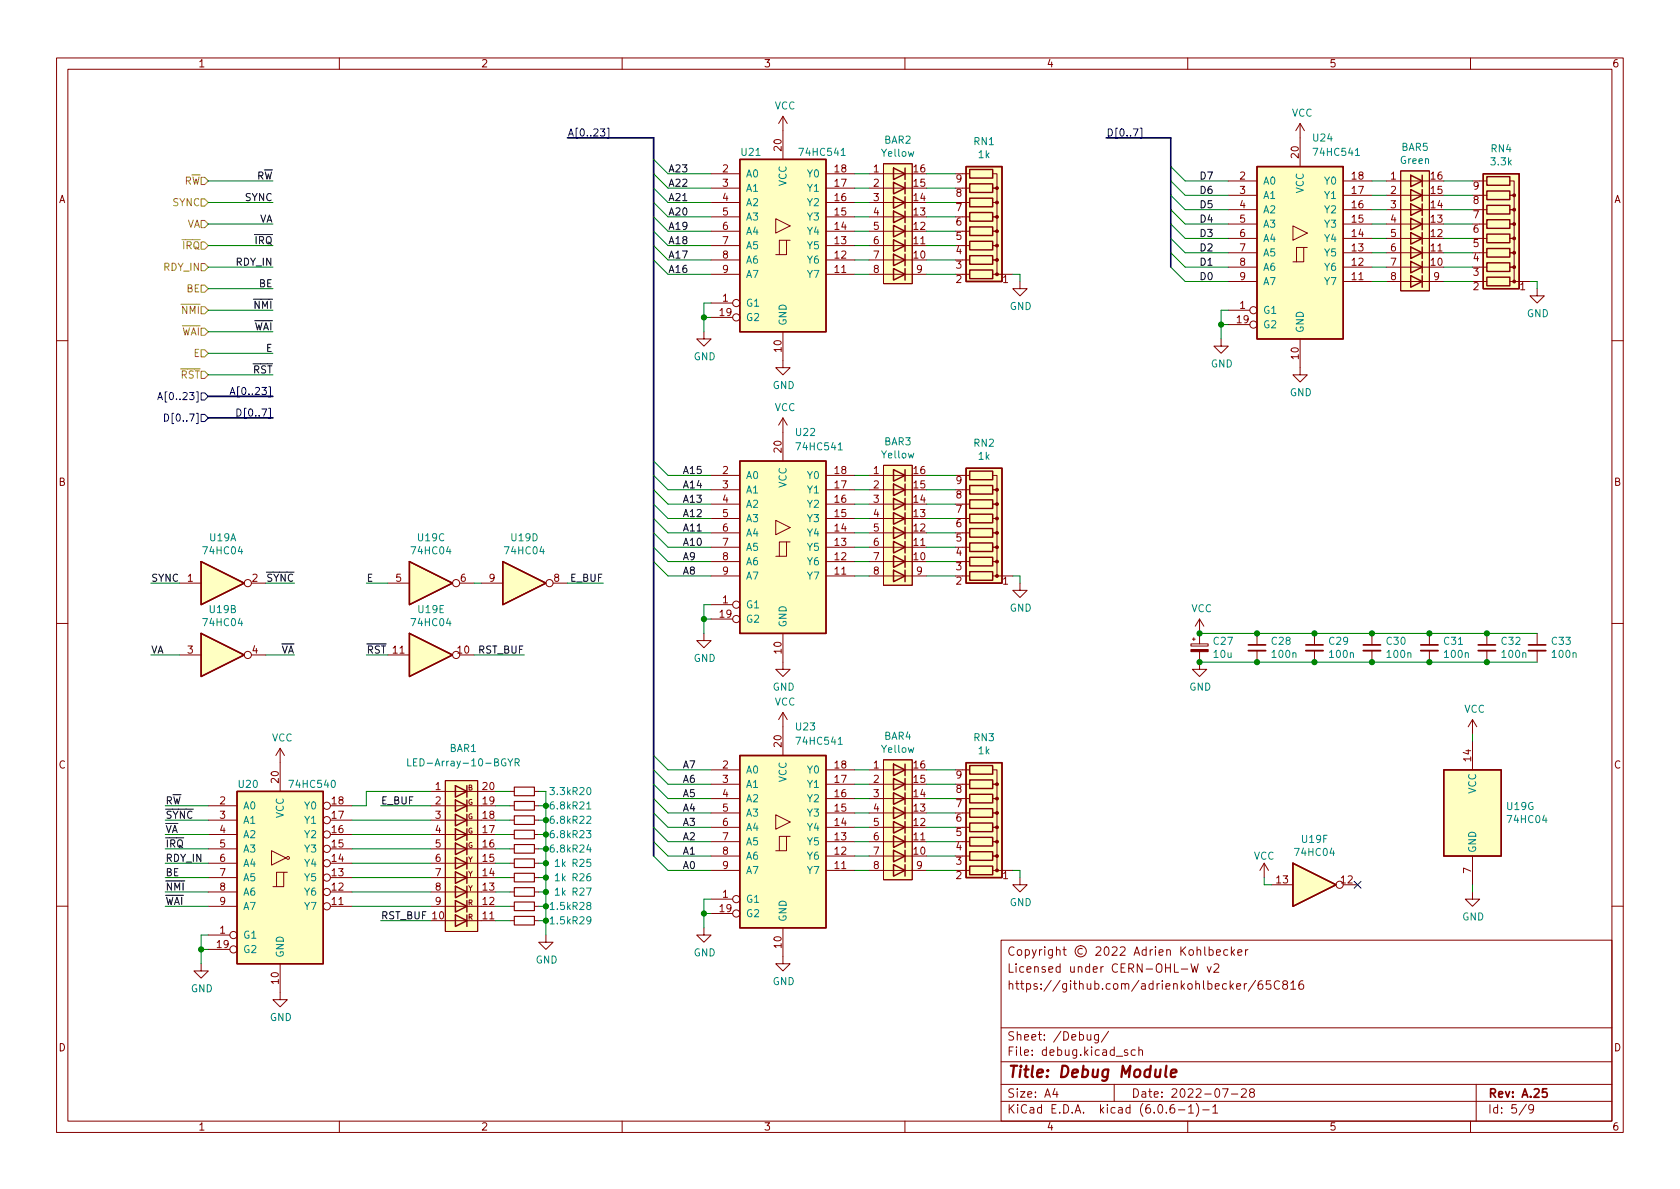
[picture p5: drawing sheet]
<svg xmlns="http://www.w3.org/2000/svg" width="297mm" height="210mm" viewBox="0 0 297 210" stroke-linecap="round" stroke-linejoin="round" font-family="sans-serif">
<g fill="none" stroke="#840000" stroke-width=".18">
<path d="M10 10.2h277v190.1h-277zM12 12.2h273v186.1h-273zM60 10.2v2M110 10.2v2M160 10.2v2M210 10.2v2M260 10.2v2M125.7 38.3h5.1M125.7 35.8h5.1M125.7 33.3h5.1M125.7 30.7h5.1M137.2 38.7l2.5 1.2-2.5 1.3z"/>
<path d="M138.4 20.6l-.7 1.2M138.4 20.6v7.6M138.4 20.6l.8 1.2M146 38.3h5.1M146 35.8h5.1M146 33.3h5.1M146 30.7h5.1M153.7 38.3h7.6M153.7 35.8h7.6M153.7 33.3h7.6M153.7 30.7h7.6M156.2 29h5.1v21.2h-5.1z"/>
<path d="M170.2 38.3h1.2M170.2 35.8h1.2M170.2 33.3h1.2M170.2 30.7h1.2M175.5 30.7h.8v2.6h-.8h.8v2.5h-.8h.8v2.5h-.8h.8v2.6h-.8h.8v2.5h-.8h.8v2.6h-.8h.8v2.5h-.8M217.2 39.6h5M217.2 37.1h5M217.2 34.5h5M217.2 32h5M228.6 39.9l2.5 1.3-2.5 1.3zM229.9 21.8v7.7M229.9 21.8l-.8 1.3"/>
<path d="M229.9 21.8l.7 1.3M237.5 39.6h5.1M237.5 37.1h5.1M237.5 34.5h5.1M237.5 32h5.1M245.1 39.6h7.6M245.1 37.1h7.6M245.1 34.5h7.6M245.1 32h7.6M247.6 30.2h5.1v21.2h-5.1zM261.6 39.6h1.3M261.6 37.1h1.3"/>
<path d="M261.6 34.5h1.3M261.6 32h1.3M267 32h.7v2.5h-.7h.7v2.6h-.7h.7v2.5h-.7h.7v2.6h-.7h.7v2.5h-.7h.7v2.5h-.7h.7v2.6h-.7M124.5 58.7v1.2h1.2l-1.2 1.3-1.3-1.3h1.3M125.7 48.5h5.1M125.7 46h5.1M125.7 43.4h5.1M125.7 40.9h5.1M125.7 53.6h3.8M125.7 56.1h3.8M138.4 58.7v6.3h1.3l-1.3 1.3-1.2-1.3h1.2M139.1 42.5h-1.3v2.5"/>
<path d="M139.7 42.5h-.6v2.5h-1.9M146 48.5h5.1M146 46h5.1M146 43.4h5.1M146 40.9h5.1M153.7 48.5h10.1M153.7 46h7.6M153.7 43.4h10.1M153.7 40.9h7.6M170.2 48.5h1.2M170.2 46h1.2M170.2 43.4h1.2"/>
<path d="M170.2 40.9h1.2M176.5 48.5h2.6M180.3 49.8v1.2h1.3l-1.3 1.3-1.2-1.3h1.2M215.9 59.9v1.3h1.3l-1.3 1.3-1.3-1.3h1.3M217.2 49.8h5M217.2 47.2h5M217.2 44.7h5M217.2 42.2h5M217.2 54.9h3.8M217.2 57.4h3.8M229.9 59.9v6.4h1.2l-1.2 1.3-1.3-1.3h1.3M230.5 43.8h-1.3v2.5"/>
<path d="M231.1 43.8h-.6v2.5h-1.9M237.5 49.8h5.1M237.5 47.2h5.1M237.5 44.7h5.1M237.5 42.2h5.1M245.1 49.8h10.2M245.1 47.2h7.6M245.1 44.7h10.2M245.1 42.2h7.6M261.6 49.8h1.3M261.6 47.2h1.3M261.6 44.7h1.3"/>
<path d="M261.6 42.2h1.3M268 49.8h2.5M271.8 51v1.3h1.2l-1.2 1.3-1.3-1.3h1.3M10 60.2h2M138.4 73.9v7.6M138.4 73.9l-.7 1.3M138.4 73.9l.8 1.3M285 60.2h2M125.7 99.3h5.1M125.7 96.8h5.1M125.7 94.2h5.1M125.7 91.7h5.1"/>
<path d="M125.7 89.1h5.1M125.7 86.6h5.1M125.7 84.1h5.1M137.2 92l2.5 1.3-2.5 1.3zM139.1 95.8h-1.3v2.6M139.7 95.8h-.6v2.6h-1.9M146 99.3h5.1M146 96.8h5.1M146 94.2h5.1M146 91.7h5.1M146 89.1h5.1M146 86.6h5.1"/>
<path d="M146 84.1h5.1M153.7 99.3h7.6M153.7 96.8h10.1M153.7 94.2h7.6M153.7 91.7h7.6M153.7 89.1h7.6M153.7 86.6h7.6M153.7 84.1h7.6M156.2 82.3h5.1v21.2h-5.1zM170.2 99.3h1.2M170.2 96.8h1.2M170.2 94.2h1.2"/>
<path d="M170.2 91.7h1.2M170.2 89.1h1.2M170.2 86.6h1.2M170.2 84.1h1.2M175.5 84.1h.8v2.5h-.8h.8v2.5h-.8h.8v2.6h-.8h.8v2.5h-.8h.8v2.6h-.8h.8v2.5h-.8h.8v2.5h-.8M10 110.2h2M31.7 103.1h3.9M31.7 115.8h3.9M44.4 115.8h2.6M68.6 103.1h3.8M68.6 115.8h3.8M81.3 103.1h2.5"/>
<path d="M81.3 115.8h2.5M85.1 103.1h3.8M97.8 103.1h2.5M124.5 112v1.3h1.2l-1.2 1.2-1.3-1.2h1.3M125.7 101.8h5.1M125.7 106.9h3.8M125.7 109.5h3.8M138.4 112v6.4h1.3l-1.3 1.2-1.2-1.2h1.2M146 101.8h5.1M153.7 101.8h10.1M170.2 101.8h1.2M176.5 101.8h2.6"/>
<path d="M180.3 103.1v1.3h1.3l-1.3 1.3-1.2-1.3h1.2M210.6 113.9h3v.3h-3zM210.8 113h.5M211.1 112.8v.5M212.1 115.2v3.2h1.3l-1.3 1.2-1.3-1.2h1.3M212.1 109.5l-.8 1.2M212.1 109.5v4.4M212.1 109.5l.8 1.2M222.2 112v2M222.2 115.1v2M232.4 112v2M232.4 115.1v2"/>
<path d="M242.6 112v2M242.6 115.1v2M252.7 112v2M252.7 115.1v2M262.9 112v2M262.9 115.1v2M271.8 112v2M271.8 115.1v2M285 110.2h2M49.5 132.3v7.6M49.5 132.3l-.7 1.3M49.5 132.3l.8 1.3"/>
<path d="M76.2 139.9h8.9M78.7 138h5.8v26.7h-5.8zM90.2 139.9h.7M94.5 139.9h.7M125.7 138.7h5.1M125.7 136.1h5.1M138.4 126v7.6M138.4 126l-.7 1.2M138.4 126l.8 1.2M146 138.7h5.1M146 136.1h5.1M153.7 138.7h7.6"/>
<path d="M153.7 136.1h7.6M156.2 134.4h5.1v21.2h-5.1zM170.2 138.7h1.2M170.2 136.1h1.2M175.5 136.1h.8v2.6h-.8h.8v2.5h-.8h.8v2.6h-.8h.8v2.5h-.8h.8v2.5h-.8h.8v2.6h-.8h.8v2.5h-.8M260.3 127.2l-.7 1.3M260.3 127.2v2.6M260.3 131.1v5M260.3 127.2l.8 1.3M36.8 157.7h5.1M36.8 155.2h5.1M36.8 152.6h5.1"/>
<path d="M36.8 150.1h5.1M36.8 147.6h5.1M36.8 145h5.1M36.8 142.5h5.1M48 150.4l2.5 1.3-2.5 1.3zM50.2 154.2h-1.3v2.6M50.8 154.2h-.6v2.6h-1.9M58.4 157.7h3.8M58.4 155.2h3.8M58.4 152.6h3.8M58.4 150.1h3.8M58.4 147.6h3.8"/>
<path d="M58.4 145h3.8M58.4 142.5h3.8M76.2 157.7h8.9M76.2 155.2h8.9M76.2 152.6h8.9M76.2 150.1h8.9M76.2 147.6h8.9M76.2 145h8.9M76.2 142.5h8.9M90.2 157.7h.7M90.2 155.2h.7M90.2 152.6h.7"/>
<path d="M90.2 150.1h.7M90.2 147.6h.7M90.2 145h.7M90.2 142.5h.7M94.5 157.7h.7M94.5 155.2h.7M94.5 152.6h.7M94.5 150.1h.7M94.5 147.6h.7M94.5 145h.7M94.5 142.5h.7M125.7 153.9h5.1"/>
<path d="M125.7 151.4h5.1M125.7 146.3h5.1M125.7 141.2h5.1M125.7 148.8h5.1M125.7 143.8h5.1M125.7 159h3.8M137.2 144.1l2.5 1.3-2.5 1.2zM139.1 147.9h-1.3v2.5M139.7 147.9h-.6v2.5h-1.9M146 153.9h5.1M146 151.4h5.1M146 146.3h5.1"/>
<path d="M146 141.2h5.1M146 148.8h5.1M146 143.8h5.1M153.7 153.9h10.1M153.7 151.4h7.6M153.7 146.3h7.6M153.7 141.2h7.6M153.7 148.8h10.1M153.7 143.8h7.6M170.2 153.9h1.2M170.2 151.4h1.2M170.2 146.3h1.2"/>
<path d="M170.2 141.2h1.2M170.2 148.8h1.2M170.2 143.8h1.2M176.5 153.9h2.6M180.3 155.2v1.3h1.3l-1.3 1.2-1.2-1.2h1.2M223.5 152.6l-.7 1.3M223.5 152.6v2.6M223.5 152.6l.8 1.3M224.8 156.5h3.8M237.5 156.5h2.5M260.3 157.7v1.3h1.3l-1.3 1.3-1.2-1.3h1.2M260.3 151.4v5.1"/>
<path d="M10 160.2h2M35.6 170.4v1.3h1.2l-1.2 1.3-1.3-1.3h1.3M36.8 160.3h5.1M36.8 165.3h3.8M36.8 167.9h3.8M49.5 170.4v6.4h1.3l-1.3 1.2-1.2-1.2h1.2M58.4 160.3h3.8M76.2 160.3h8.9M78.7 162.8h8.9M90.2 160.3h.7M90.2 162.8h.7M94.5 160.3h.7"/>
<path d="M94.5 162.8h.7M96.5 165.3v1.3h1.3l-1.3 1.3-1.3-1.3h1.3M124.5 164.1v1.2h1.2l-1.2 1.3-1.3-1.3h1.3M125.7 161.5h3.8M138.4 164.1v6.3h1.3l-1.3 1.3-1.2-1.3h1.2M177 166.3h108v32h-108zM179.3 167.6a.6 .6 0 0 0-.8 0 .6 .6 0 0 0-.1 .7 .56 .56 0 0 0 .3 .6 .56 .56 0 0 0 .6-.1M180 168l.4-.1 .2 .3v.4l-.2 .3h-.4l-.1-.3v-.4zM181.3 168l.4-.1 .3 .3v.4l-.1 .3h-.6M181.3 167.9v1.5M182.5 167.9l.4 1M183.2 167.9l-.5 1.4-.2 .1"/>
<path d="M183.8 167.9v1M184.2 167.9l-.3 .1-.1 .2M184.7 167.4v.2M184.7 167.9v1M186.1 167.9v1.2l-.3 .3h-.4M186.1 168l-.5-.1-.2 .3v.4l.1 .3h.6M186.8 168.1l.2-.2 .4 .1v.9M186.8 167.4v1.5M187.9 167.9h.6M188.1 167.4v1.3l.4 .2M191.4 167.8a.52 .52 0 0 0-.8 .4 .52 .52 0 0 0 .8 .4M193.8 167.6l.6-.2 .2 .2v.3l-.9 1h.9"/>
<path d="M195.4 167.6l.2-.2a.81 .81 0 0 1 .6 .7 .81 .81 0 0 1-.3 .8h-.2a.81 .81 0 0 1-.3-1.3zM196.6 167.6l.6-.2 .2 .2 .1 .3-.9 1h.9M198.1 167.6l.5-.2 .3 .2v.3l-.9 1h.9M200.5 168.9l.5-1.5 .5 1.5M200.6 168.5h.8M202.6 168l-.4-.1-.3 .3v.4l.2 .3h.5M202.6 167.4v1.5M203.4 167.9v1M203.8 167.9l-.3 .1-.1 .2M204.3 167.4v.2M204.3 167.9v1M204.9 168.4l.7-.1v-.3l-.5-.1-.2 .2 .1 .8h.6"/>
<path d="M206.3 168.1l.2-.2 .4 .1v.9M206.3 167.9v1M208.8 167.4v1.5M208.9 171.4h1.1M209 168.1l.6 .8M209.6 167.4l-.8 .9M210.4 168l.3-.1 .3 .3v.4l-.3 .3h-.3l-.2-.3v-.4zM210.6 170.4l.3 1.5 .3-1 .3 1 .4-1.5M211.6 168.1l.3-.2 .3 .1 .1 .9M211.6 167.4v1.5M213 167.4v1.3l.2 .2M213.4 170.9l.4 1 .3-1"/>
<path d="M213.8 168l.4-.1 .3 .3v.4l-.1 .3h-.6M213.8 167.4v1.5M214.6 170.6l.6-.2 .2 .2 .1 .3-.9 1h.9M215.1 168.4l.7-.1-.1-.3-.4-.1-.2 .2v.8h.6M217.1 168l-.5-.1-.2 .3v.4l.1 .3h.6M217.7 167.4v1.5M217.9 168.4l.4 .5M218.3 167.9l-.6 .6M218.9 168.4l.7-.1-.1-.3-.4-.1-.2 .2v.8h.6M220 173.9v1M220.2 167.9v1M220.4 173.9l-.3 .1-.1 .2"/>
<path d="M220.6 167.9l-.2 .1-.2 .2M222 173.4l-1.3 1.9M223.1 173.4a.59 .59 0 0 0-.7 .7v.5l.2 .3h.4l.2-.1 .1-.5-.2-.2-.4-.1-.3 .3M224.6 173.4h-.7v.7l.2-.1 .5 .1 .1 .2-.1 .5-.2 .1-.5-.1M226.2 173.6a.6 .6 0 0 0-.7 0 .6 .6 0 0 0-.2 .7 .56 .56 0 0 0 .3 .6 .56 .56 0 0 0 .6-.1M227.1 174.1l-.3-.3 .1-.2 .2-.2 .4 .1 .1 .2v.2l-.7 .2-.1 .3v.2l.3 .3h.4l.1-.3v-.4l-.2-.1M228.2 173.9l.4-.5v1.5M228.2 174.9h.9M230.4 173.4a.59 .59 0 0 0-.8 .7v.5l.2 .3h.4l.2-.1 .1-.5-.1-.2-.5-.1-.3 .3M285 160.2h2M60 198.3v2M110 198.3v2"/>
<path d="M160 198.3v2M177 194.8h108M177 191.8h108M177 187.8h108M177 181.8h108M186.5 192.5l-.4 1h1M186.9 193v1M192.2 182.9l.1 1h.3l.3-.1M192.9 182.9v1M194.2 182.9v1.2l-.3 .3h-.3M194.2 183l-.4-.1-.3 .3v.4l.1 .3h.6M196 182.4l-1.3 1.9"/>
<path d="M197 191.8v3M199.4 185.7l-.4-.1-.2 .2 .1 .3 .5 .1v.4h-.6M200.7 185.7l-.4-.1-.3 .3v.4l.1 .3h.6M201.4 185.8l.2-.2 .3 .1 .1 .9M201.4 185.1v1.5M207.6 195.3a.59 .59 0 0 0-.7 .7v.5l.1 .3h.4l.2-.1 .1-.5-.1-.2-.5-.1-.2 .3M208.4 196.3h1.1M210 198.3v2M210.1 195.8l.5-.5v1.5M210.1 196.8h.9M211.5 195.1a1.72 1.72 0 0 1 0 2.3M212.6 196.3h1.2"/>
<path d="M214.4 195.8l.5-.5v1.5M214.4 196.8h.9M216.1 192.5h1l-.6 1.5M217.7 193.5h1.2M219.5 192.7l.6-.2 .2 .2 .1 .3-1 1h1M221.2 193.2l-.3-.3 .1-.2 .2-.2 .4 .1 .2 .2-.1 .2-.6 .2-.2 .3 .1 .4 .2 .1h.4l.2-.3-.1-.4-.2-.1M260 198.3v2M261 191.8v6.5M269.9 195.3l-1.3 1.9M271.2 196l-.3 .3h-.3l-.3-.3 .1-.6 .5-.1 .2 .2a.99 .99 0 0 1-.4 1.3h-.3"/>
<circle cx="130.2" cy="56.1" r=".63"/>
<circle cx="130.2" cy="53.6" r=".63"/>
<circle cx="221.6" cy="57.4" r=".63"/>
<circle cx="221.6" cy="54.9" r=".63"/>
<circle cx="43.8" cy="115.8" r=".63"/>
<circle cx="43.8" cy="103.1" r=".63"/>
<circle cx="80.6" cy="103.1" r=".63"/>
<circle cx="80.6" cy="115.8" r=".63"/>
<circle cx="97.2" cy="103.1" r=".63"/>
<circle cx="130.2" cy="106.9" r=".63"/>
<circle cx="130.2" cy="109.5" r=".63"/>
<circle cx="50.9" cy="151.7" r=".25"/>
<circle cx="57.8" cy="157.7" r=".63"/>
<circle cx="57.8" cy="155.2" r=".63"/>
<circle cx="57.8" cy="147.6" r=".63"/>
<circle cx="57.8" cy="150.1" r=".63"/>
<circle cx="57.8" cy="152.6" r=".63"/>
<circle cx="57.8" cy="145" r=".63"/>
<circle cx="57.8" cy="142.5" r=".63"/>
<circle cx="130.2" cy="159" r=".63"/>
<circle cx="236.9" cy="156.5" r=".63"/>
<circle cx="41.3" cy="167.9" r=".63"/>
<circle cx="41.3" cy="165.3" r=".63"/>
<circle cx="57.8" cy="160.3" r=".63"/>
<circle cx="130.2" cy="161.5" r=".63"/>
<circle cx="191.1" cy="168.2" r="1"/>
</g>
<path d="M220.7 114h3.1M230.9 114h3M241 114h3.1M251.2 114h3.1M261.4 114h3M270.3 114h3M273.5 192.5h-.7l-.1 .7 .2-.1 .5 .1 .2 .2-.1 .5-.2 .1-.6-.1" fill="none" stroke="#840000" stroke-width=".3"/>
<path d="M206.2 188.5l-.2 1.7 .3 .3M207 189.8l1-.2v-.4l-.2-.1-.6 .1-.2 1 .2 .3 .6-.1" fill="none" stroke="#840000" stroke-width=".4"/>
<path d="M90.9 139.2h3.6v1.5h-3.6zM90.9 157h3.6v1.5h-3.6zM90.9 154.4h3.6v1.6h-3.6zM90.9 159.5h3.6v1.5h-3.6zM90.9 151.9h3.6v1.5h-3.6zM90.9 149.3h3.6v1.6h-3.6zM90.9 146.8h3.6v1.5h-3.6zM90.9 144.3h3.6v1.5h-3.6zM90.9 141.7h3.6v1.6h-3.6zM90.9 162h3.6v1.6h-3.6z" fill="none" stroke="#840000" stroke-width=".2"/>
<g fill="#ffffc2" stroke="#ffffc2" stroke-width=".18">
<path d="M72.4 99.3l7.6 3.8-7.6 3.8z"/>
<path d="M72.4 112l7.6 3.8-7.6 3.8z"/>
<path d="M88.9 99.3l7.6 3.8-7.6 3.8z"/>
<path d="M170.8 82.8h6.4v20.3h-6.4z"/>
<path d="M156.2 134.4h5.1v21.2h-5.1z"/>
<path d="M156.2 82.3h5.1v21.2h-5.1z"/>
<path d="M170.8 134.9h6.4v20.3h-6.4z"/>
<path d="M228.6 152.6l7.6 3.9-7.6 3.8z"/>
<path d="M170.8 29.5h6.4v20.3h-6.4z"/>
<path d="M262.3 30.7h6.3v20.3h-6.3z"/>
<path d="M247.6 30.2h5.1v21.2h-5.1z"/>
<path d="M255.3 136.1h10.1v15.3h-10.1z"/>
<path d="M130.8 81.5h15.2v30.5h-15.2z"/>
<path d="M130.8 133.6h15.2v30.5h-15.2z"/>
<path d="M222.2 29.5h15.3v30.4h-15.3z"/>
<path d="M156.2 29h5.1v21.2h-5.1z"/>
<path d="M130.8 28.2h15.2v30.5h-15.2z"/>
<path d="M41.9 139.9h15.2v30.5h-15.2z"/>
<path d="M78.7 138h5.8v26.7h-5.8z"/>
<path d="M35.6 112l7.6 3.8-7.6 3.8z"/>
<path d="M35.6 99.3l7.6 3.8-7.6 3.8z"/>
</g>
<g fill="none" stroke="#840000" stroke-width=".25">
<path d="M130.8 28.2h15.2v30.5h-15.2zM158 39.9l2 1-2 1zM158 37.3l2 1-2 1.1zM158 34.8l2 1-2 1zM158 32.3l2 1-2 1zM158 29.7l2 1-2 1zM160 29.7v2M160 32.3v2M160 34.8v2M160 37.3v2.1M160 39.9v2M170.8 29.5h6.4v20.3h-6.4z"/>
<path d="M171.4 37.6h4.1v1.5h-4.1zM171.4 35h4.1v1.6h-4.1zM171.4 32.5h4.1v1.5h-4.1zM171.4 30h4.1v1.5h-4.1zM222.2 29.5h15.3v30.4h-15.3zM249.4 38.6l2.1 1-2.1 1zM249.4 36.1l2.1 1-2.1 1zM249.4 33.5l2.1 1-2.1 1.1zM249.4 31l2.1 1-2.1 1zM251.5 31v2M251.5 33.5v2.1M251.5 36.1v2"/>
<path d="M251.5 38.6v2M262.3 30.7h6.3v20.3h-6.3zM262.9 38.9h4.1v1.5h-4.1zM262.9 36.3h4.1v1.5h-4.1zM262.9 33.8h4.1v1.5h-4.1zM262.9 31.2h4.1v1.6h-4.1zM158 47.5l2 1-2 1zM158 45l2 1-2 1zM158 42.4l2 1-2 1zM160 42.4v2M160 45v2M160 47.5v2"/>
<path d="M171.4 47.7h4.1v1.6h-4.1zM171.4 45.2h4.1v1.5h-4.1zM171.4 42.7h4.1v1.5h-4.1zM171.4 40.1h4.1v1.6h-4.1zM249.4 48.8l2.1 1-2.1 1zM249.4 46.2l2.1 1-2.1 1.1zM249.4 43.7l2.1 1-2.1 1zM249.4 41.1l2.1 1.1-2.1 1zM251.5 41.1v2.1M251.5 43.7v2M251.5 46.2v2.1M251.5 48.8v2"/>
<path d="M262.9 49h4.1v1.5h-4.1zM262.9 46.5h4.1v1.5h-4.1zM262.9 43.9h4.1v1.6h-4.1zM262.9 41.4h4.1v1.5h-4.1zM35.6 99.3l7.6 3.8-7.6 3.8zM72.4 99.3l7.6 3.8-7.6 3.8zM88.9 99.3l7.6 3.8-7.6 3.8zM130.8 81.5h15.2v30.5h-15.2zM158 98.3l2 1-2 1zM158 95.8l2 1-2 1zM158 93.2l2 1-2 1zM158 90.7l2 1-2 1z"/>
<path d="M158 88.1l2 1-2 1.1zM158 85.6l2 1-2 1zM158 83.1l2 1-2 1zM160 83.1v2M160 85.6v2M160 88.1v2.1M160 90.7v2M160 93.2v2M160 95.8v2M160 98.3v2M170.8 82.8h6.4v20.3h-6.4zM171.4 98.5h4.1v1.6h-4.1z"/>
<path d="M171.4 96h4.1v1.5h-4.1zM171.4 93.5h4.1v1.5h-4.1zM171.4 90.9h4.1v1.6h-4.1zM171.4 88.4h4.1v1.5h-4.1zM171.4 85.8h4.1v1.6h-4.1zM171.4 83.3h4.1v1.5h-4.1zM35.6 112l7.6 3.8-7.6 3.8zM72.4 112l7.6 3.8-7.6 3.8zM158 100.8l2 1-2 1.1zM160 100.8v2.1M171.4 101.1h4.1v1.5h-4.1zM41.9 139.9h15.2v30.5h-15.2z"/>
<path d="M80.5 138.9l2 1-2 1.1zM82.5 138.9v2.1M130.8 133.6h15.2v30.5h-15.2zM158 137.7l2 1-2 1zM158 135.1l2 1-2 1.1zM160 135.1v2.1M160 137.7v2M170.8 134.9h6.4v20.3h-6.4zM171.4 137.9h4.1v1.5h-4.1zM171.4 135.4h4.1v1.5h-4.1zM255.3 136.1h10.1v15.3h-10.1zM80.5 159.3l2 1-2 1z"/>
<path d="M80.5 156.7l2 1-2 1zM80.5 154.2l2 1-2 1zM80.5 151.6l2 1-2 1.1zM80.5 149.1l2 1-2 1zM80.5 146.6l2 1-2 1zM80.5 144l2 1-2 1zM80.5 141.5l2 1-2 1zM82.5 141.5v2M82.5 144v2M82.5 146.6v2M82.5 149.1v2M82.5 151.6v2.1"/>
<path d="M82.5 154.2v2M82.5 156.7v2M82.5 159.3v2M158 152.9l2 1-2 1zM158 150.4l2 1-2 1zM158 147.8l2 1-2 1.1zM158 145.3l2 1-2 1zM158 142.7l2 1.1-2 1zM158 140.2l2 1-2 1zM160 140.2v2M160 142.7v2.1M160 145.3v2"/>
<path d="M160 147.8v2.1M160 150.4v2M160 152.9v2M171.4 153.2h4.1v1.5h-4.1zM171.4 150.6h4.1v1.5h-4.1zM171.4 148.1h4.1v1.5h-4.1zM171.4 145.5h4.1v1.6h-4.1zM171.4 143h4.1v1.5h-4.1zM171.4 140.5h4.1v1.5h-4.1zM228.6 152.6l7.6 3.9-7.6 3.8zM80.5 161.8l2 1-2 1zM82.5 161.8v2"/>
</g>
<g fill="#840000" stroke="#840000" stroke-width=".18">
<path d="M210.6 114.9h3v.3h-3z"/>
<circle cx="176.3" cy="101.8" r=".25"/>
<circle cx="176.3" cy="99.3" r=".25"/>
<circle cx="176.3" cy="96.8" r=".25"/>
<circle cx="176.3" cy="94.2" r=".25"/>
<circle cx="176.3" cy="91.7" r=".25"/>
<circle cx="176.3" cy="89.1" r=".25"/>
<circle cx="176.3" cy="86.6" r=".25"/>
<circle cx="176.3" cy="153.9" r=".25"/>
<circle cx="176.3" cy="151.4" r=".25"/>
<circle cx="176.3" cy="148.8" r=".25"/>
<circle cx="176.3" cy="146.3" r=".25"/>
<circle cx="176.3" cy="143.8" r=".25"/>
<circle cx="176.3" cy="141.2" r=".25"/>
<circle cx="176.3" cy="138.7" r=".25"/>
<circle cx="176.3" cy="48.5" r=".25"/>
<circle cx="176.3" cy="46" r=".25"/>
<circle cx="176.3" cy="43.4" r=".25"/>
<circle cx="176.3" cy="40.9" r=".25"/>
<circle cx="176.3" cy="38.3" r=".25"/>
<circle cx="176.3" cy="35.8" r=".25"/>
<circle cx="176.3" cy="33.3" r=".25"/>
<circle cx="267.7" cy="49.8" r=".25"/>
<circle cx="267.7" cy="47.2" r=".25"/>
<circle cx="267.7" cy="44.7" r=".25"/>
<circle cx="267.7" cy="42.2" r=".25"/>
<circle cx="267.7" cy="39.6" r=".25"/>
<circle cx="267.7" cy="37.1" r=".25"/>
<circle cx="267.7" cy="34.5" r=".25"/>
</g>
<path d="M220.7 115.1h3.1M230.9 115.1h3M241 115.1h3.1M251.2 115.1h3.1M261.4 115.1h3M270.3 115.1h3" fill="none" stroke="#840000" stroke-width=".33"/>
<path d="M148.7 27.5h.8M239.6 27.5h.8M148.2 79.6h.7M72.1 134.2v1.2h.6M89.8 134.2l.4 .6 .5-.6M91.1 134.8h.6l.1-.2-.1-.3-.6-.1v1.2M91.4 134.8l.4 .6M148.2 131.6h.7" fill="none" stroke="#008484" stroke-width=".18"/>
<path d="M35.6 39h.6l.6 .6-.6 .7h-.6zM35.6 35.2h.6l.6 .6-.6 .6h-.6zM35.6 58h.6l.6 .7-.6 .6h-.6zM35.6 46.6h.6l.6 .6-.6 .7h-.6zM35.6 50.4h.6l.6 .6-.6 .7h-.6zM35.6 61.8h.6l.6 .7-.6 .6h-.6z" fill="none" stroke="#848400" stroke-width=".18"/>
<g fill="none" stroke="#000084" stroke-width=".18">
<path d="M106.2 22.8h.7l-.4 .5 .4 .1v.5l-.2 .2-.5-.2M107.4 22.7h.3v1.8h-.3M201.6 22.7h.3v1.8h-.3M27.9 70.7l.4-1.3 .4 1.3M28 70.3h.6M29.1 73.2a.64 .64 0 0 1 .7 .6 .64 .64 0 0 1-.7 .7zM35.6 73.3h.6l.6 .6-.6 .6h-.6zM35.6 69.5h.6l.6 .6-.6 .6h-.6zM40.7 69.8l.4-1.3 .4 1.3M40.8 69.4h.6M41.9 72.3a.64 .64 0 0 1 .7 .7 .64 .64 0 0 1-.7 .6zM239.4 155.8l1.2 1.3"/>
<path d="M240.6 155.8l-1.2 1.3"/>
</g>
<path d="M100.3 24.4h15.3v127M195.6 24.4h11.4v22.8M36.8 70.1h11.5M36.8 73.9h11.5" fill="none" stroke="#000084" stroke-width=".3"/>
<g fill="none" stroke="#008400" stroke-width=".18">
<path d="M36.8 35.8h11.5M36.8 39.6h11.5M36.8 32h11.5M115.6 35.8l2.5 2.5h7.6M115.6 38.3l2.5 2.6h7.6M115.6 33.3l2.5 2.5h7.6M115.6 28.2l2.5 2.5h7.6M115.6 30.7l2.5 2.6h7.6M151.1 38.3h2.6M151.1 35.8h2.6M151.1 30.7h2.6M151.1 33.3h2.6"/>
<path d="M163.8 38.3h5.1M163.8 35.8h5.1M163.8 30.7h5.1M163.8 33.3h5.1M207 37.1l2.5 2.5h7.7M207 29.5l2.5 2.5h7.7M207 34.5l2.5 2.6h7.7M207 32l2.5 2.5h7.7M207 39.6l2.5 2.6h7.7M242.6 39.6h2.5M242.6 32h2.5M242.6 37.1h2.5"/>
<path d="M242.6 34.5h2.5M255.3 39.6h5M255.3 32h5M255.3 37.1h5M255.3 34.5h5M36.8 47.2h11.5M36.8 43.4h11.5M36.8 54.9h11.5M36.8 58.7h11.5M36.8 51h11.5M115.6 40.9l2.5 2.5h7.6M115.6 43.4l2.5 2.6h7.6"/>
<path d="M115.6 46l2.5 2.5h7.6M124.5 56.1h1.2M125.7 53.6h-1.2v5.1M151.1 40.9h2.6M151.1 43.4h2.6M151.1 46h2.6M151.1 48.5h2.6M163.8 40.9h5.1M163.8 43.4h5.1M163.8 46h5.1M163.8 48.5h5.1M179.1 48.5h1.2v1.3"/>
<path d="M207 44.7l2.5 2.5h7.7M207 47.2l2.5 2.6h7.7M207 42.2l2.5 2.5h7.7M215.9 57.4h1.3M217.2 54.9h-1.3v5M242.6 47.2h2.5M242.6 49.8h2.5M242.6 44.7h2.5M242.6 42.2h2.5M255.3 47.2h5M255.3 49.8h5M255.3 44.7h5"/>
<path d="M255.3 42.2h5M270.5 49.8h1.3v1.2M36.8 62.5h11.5M36.8 66.3h11.5M115.6 99.3l2.5 2.5h7.6M115.6 84.1l2.5 2.5h7.6M115.6 91.7l2.5 2.5h7.6M115.6 89.1l2.5 2.6h7.6M115.6 86.6l2.5 2.5h7.6M115.6 96.8l2.5 2.5h7.6M115.6 81.5l2.5 2.6h7.6M115.6 94.2l2.5 2.6h7.6"/>
<path d="M151.1 86.6h2.6M151.1 94.2h2.6M151.1 91.7h2.6M151.1 89.1h2.6M151.1 99.3h2.6M151.1 84.1h2.6M151.1 96.8h2.6M163.8 86.6h5.1M163.8 94.2h5.1M163.8 91.7h5.1M163.8 89.1h5.1M163.8 99.3h5.1"/>
<path d="M163.8 84.1h5.1M163.8 96.8h5.1M26.7 115.8h5M26.7 103.1h5M47 115.8h5.1M47 103.1h5.1M64.8 115.8h3.8M64.8 103.1h3.8M83.8 115.8h8.9M83.8 103.1h1.3M100.3 103.1h6.4M124.5 109.5h1.2"/>
<path d="M125.7 106.9h-1.2v5.1M151.1 101.8h2.6M163.8 101.8h5.1M179.1 101.8h1.2v1.3M212.1 117.1h59.7M212.1 112h59.7M76.2 139.9h-11.4v2.6h-2.6M87.6 139.9h2.6M95.2 139.9h1.3v25.4M115.6 136.1l2.5 2.6h7.6M115.6 138.7l2.5 2.5h7.6M115.6 133.6l2.5 2.5h7.6"/>
<path d="M151.1 138.7h2.6M151.1 136.1h2.6M163.8 138.7h5.1M163.8 136.1h5.1M260.3 129.8v1.3M29.2 157.7h7.6M29.2 152.6h7.6M29.2 155.2h7.6M29.2 142.5h7.6M29.2 147.6h7.6M29.2 145h7.6M29.2 150.1h7.6"/>
<path d="M62.2 157.7h14M62.2 152.6h14M62.2 155.2h14M62.2 147.6h14M62.2 145h14M62.2 150.1h14M67.3 142.5h8.9M87.6 157.7h2.6M87.6 152.6h2.6M87.6 155.2h2.6M87.6 142.5h2.6M87.6 147.6h2.6"/>
<path d="M87.6 145h2.6M87.6 150.1h2.6M95.2 157.7h1.3M95.2 152.6h1.3M95.2 155.2h1.3M95.2 142.5h1.3M95.2 147.6h1.3M95.2 145h1.3M95.2 150.1h1.3M115.6 148.8l2.5 2.6h7.6M115.6 151.4l2.5 2.5h7.6M115.6 141.2l2.5 2.6h7.6"/>
<path d="M115.6 143.8l2.5 2.5h7.6M115.6 146.3l2.5 2.5h7.6M125.7 159h-1.2v5.1M151.1 151.4h2.6M151.1 153.9h2.6M151.1 143.8h2.6M151.1 141.2h2.6M151.1 146.3h2.6M151.1 148.8h2.6M163.8 151.4h5.1M163.8 153.9h5.1M163.8 143.8h5.1"/>
<path d="M163.8 141.2h5.1M163.8 146.3h5.1M163.8 148.8h5.1M179.1 153.9h1.2v1.3M223.5 155.2v1.3h1.3M260.3 156.5v1.2M29.2 160.3h7.6M35.6 167.9h1.2M36.8 165.3h-1.2v5.1M62.2 160.3h14M67.3 162.8h8.9M87.6 160.3h2.6"/>
<path d="M87.6 162.8h2.6M95.2 160.3h1.3M95.2 162.8h1.3M124.5 161.5h1.2"/>
</g>
<g fill="#008400" stroke="#008400" stroke-width=".18">
<circle cx="124.5" cy="109.5" r=".46"/>
<circle cx="262.9" cy="112" r=".46"/>
<circle cx="215.9" cy="57.4" r=".46"/>
<circle cx="222.2" cy="112" r=".46"/>
<circle cx="252.7" cy="117.1" r=".46"/>
<circle cx="242.6" cy="117.1" r=".46"/>
<circle cx="222.2" cy="117.1" r=".46"/>
<circle cx="232.4" cy="112" r=".46"/>
<circle cx="232.4" cy="117.1" r=".46"/>
<circle cx="242.6" cy="112" r=".46"/>
<circle cx="262.9" cy="117.1" r=".46"/>
<circle cx="252.7" cy="112" r=".46"/>
<circle cx="212.1" cy="117.1" r=".46"/>
<circle cx="212.1" cy="112" r=".46"/>
<circle cx="124.5" cy="161.5" r=".46"/>
<circle cx="124.5" cy="56.1" r=".46"/>
<circle cx="96.5" cy="155.2" r=".46"/>
<circle cx="96.5" cy="160.3" r=".46"/>
<circle cx="96.5" cy="152.6" r=".46"/>
<circle cx="96.5" cy="157.7" r=".46"/>
<circle cx="35.6" cy="167.9" r=".46"/>
<circle cx="96.5" cy="150.1" r=".46"/>
<circle cx="96.5" cy="147.6" r=".46"/>
<circle cx="96.5" cy="142.5" r=".46"/>
<circle cx="96.5" cy="145" r=".46"/>
<circle cx="96.5" cy="162.8" r=".46"/>
</g>
<text font-size="2.8" fill="#840000" x="178" y="190.6">Title: Debug Module</text>
<g font-size="2.1" fill="#840000">
<text x="178" y="172">Licensed under CERN-OHL-W v2</text>
<text x="178" y="175">https://github.com/adrienkohlbecker/65C816</text>
<text x="178" y="184">Sheet: /Debug/</text>
<text x="178" y="186.7">File: debug.kicad_sch</text>
<text x="178" y="196.9">KiCad E.D.A. kicad (6.0.6-1)-1</text>
<text x="178" y="194.1">Size: A4</text>
<text x="200" y="194.1">Date: 2022-07-28</text>
<text x="263" y="194.1">Rev: A.25</text>
<text x="263" y="196.9">Id: 5/9</text>
</g>
<g font-size="1.8" fill="#840000">
<text x="35" y="11.9">1</text>
<text x="85" y="11.9">2</text>
<text x="135" y="11.9">3</text>
<text x="185" y="11.9">4</text>
<text x="235" y="11.9">5</text>
<text x="285" y="11.9">6</text>
<text x="138.2" y="26.6" transform="rotate(-90 138.2 26.6)">20</text>
<text x="229.6" y="27.9" transform="rotate(-90 229.6 27.9)">20</text>
<text x="10.3" y="35.9">A</text>
<text x="127.8" y="30.5">2</text>
<text x="127.8" y="33">3</text>
<text x="127.8" y="35.6">4</text>
<text x="147.6" y="35.6">16</text>
<text x="147.6" y="33">17</text>
<text x="147.6" y="30.5">18</text>
<text x="154.4" y="30.5">1</text>
<text x="154.4" y="33">2</text>
<text x="154.4" y="35.6">3</text>
<text x="161.6" y="35.6">14</text>
<text x="161.6" y="33">15</text>
<text x="161.6" y="30.5">16</text>
<text x="169.1" y="34.8">8</text>
<text x="169.1" y="32.3">9</text>
<text x="219.2" y="31.7">2</text>
<text x="219.2" y="34.3">3</text>
<text x="239" y="34.3">17</text>
<text x="239" y="31.7">18</text>
<text x="245.9" y="31.7">1</text>
<text x="245.9" y="34.3">2</text>
<text x="253" y="34.3">15</text>
<text x="253" y="31.7">16</text>
<text x="260.5" y="33.5">9</text>
<text x="285.3" y="35.9">A</text>
<text x="127.8" y="38.1">5</text>
<text x="127.8" y="40.6">6</text>
<text x="147.6" y="40.6">14</text>
<text x="147.6" y="38.1">15</text>
<text x="154.4" y="38.1">4</text>
<text x="154.4" y="40.6">5</text>
<text x="161.6" y="40.6">12</text>
<text x="161.6" y="38.1">13</text>
<text x="169.1" y="39.9">6</text>
<text x="169.1" y="37.3">7</text>
<text x="219.2" y="36.8">4</text>
<text x="219.2" y="39.4">5</text>
<text x="219.2" y="41.9">6</text>
<text x="239" y="41.9">14</text>
<text x="239" y="39.4">15</text>
<text x="239" y="36.8">16</text>
<text x="245.9" y="36.8">3</text>
<text x="245.9" y="39.4">4</text>
<text x="245.9" y="41.9">5</text>
<text x="253" y="41.9">12</text>
<text x="253" y="39.4">13</text>
<text x="253" y="36.8">14</text>
<text x="260.5" y="41.1">6</text>
<text x="260.5" y="38.6">7</text>
<text x="260.5" y="36.1">8</text>
<text x="127.8" y="43.2">7</text>
<text x="127.8" y="45.7">8</text>
<text x="147.6" y="45.7">12</text>
<text x="147.6" y="43.2">13</text>
<text x="154.4" y="43.2">6</text>
<text x="154.4" y="45.7">7</text>
<text x="161.6" y="45.7">10</text>
<text x="161.6" y="43.2">11</text>
<text x="169.1" y="47.5">3</text>
<text x="169.1" y="45">4</text>
<text x="169.1" y="42.4">5</text>
<text x="219.2" y="44.4">7</text>
<text x="219.2" y="47">8</text>
<text x="239" y="47">12</text>
<text x="239" y="44.4">13</text>
<text x="245.9" y="44.4">6</text>
<text x="245.9" y="47">7</text>
<text x="253" y="47">10</text>
<text x="253" y="44.4">11</text>
<text x="260.5" y="46.2">4</text>
<text x="260.5" y="43.7">5</text>
<text x="127.8" y="53.3">1</text>
<text x="127.8" y="48.3">9</text>
<text x="147.6" y="48.3">11</text>
<text x="154.4" y="48.3">8</text>
<text x="162.1" y="48.3">9</text>
<text x="169.1" y="50">2</text>
<text x="177.3" y="50">1</text>
<text x="219.2" y="49.5">9</text>
<text x="239" y="49.5">11</text>
<text x="245.9" y="49.5">8</text>
<text x="253.5" y="49.5">9</text>
<text x="260.5" y="51.3">2</text>
<text x="260.5" y="48.8">3</text>
<text x="268.7" y="51.3">1</text>
<text x="127.3" y="55.9">19</text>
<text x="218.7" y="57.1">19</text>
<text x="219.2" y="54.6">1</text>
<text x="138.2" y="62.2" transform="rotate(-90 138.2 62.2)">10</text>
<text x="229.6" y="63.5" transform="rotate(-90 229.6 63.5)">10</text>
<text x="127.8" y="83.8">2</text>
<text x="138.2" y="80" transform="rotate(-90 138.2 80)">20</text>
<text x="147.6" y="83.8">18</text>
<text x="154.4" y="83.8">1</text>
<text x="161.6" y="83.8">16</text>
<text x="10.3" y="85.9">B</text>
<text x="127.8" y="86.4">3</text>
<text x="127.8" y="88.9">4</text>
<text x="147.6" y="88.9">16</text>
<text x="147.6" y="86.4">17</text>
<text x="154.4" y="86.4">2</text>
<text x="154.4" y="88.9">3</text>
<text x="161.6" y="88.9">14</text>
<text x="161.6" y="86.4">15</text>
<text x="169.1" y="88.1">8</text>
<text x="169.1" y="85.6">9</text>
<text x="285.3" y="85.9">B</text>
<text x="127.8" y="91.4">5</text>
<text x="127.8" y="94">6</text>
<text x="147.6" y="94">14</text>
<text x="147.6" y="91.4">15</text>
<text x="154.4" y="91.4">4</text>
<text x="154.4" y="94">5</text>
<text x="161.6" y="94">12</text>
<text x="161.6" y="91.4">13</text>
<text x="169.1" y="95.8">5</text>
<text x="169.1" y="93.2">6</text>
<text x="169.1" y="90.7">7</text>
<text x="127.8" y="96.5">7</text>
<text x="127.8" y="99.1">8</text>
<text x="127.8" y="101.6">9</text>
<text x="147.6" y="101.6">11</text>
<text x="147.6" y="99.1">12</text>
<text x="147.6" y="96.5">13</text>
<text x="154.4" y="96.5">6</text>
<text x="154.4" y="99.1">7</text>
<text x="154.4" y="101.6">8</text>
<text x="161.6" y="99.1">10</text>
<text x="161.6" y="96.5">11</text>
<text x="162.1" y="101.6">9</text>
<text x="169.1" y="100.8">3</text>
<text x="169.1" y="98.3">4</text>
<text x="33.2" y="102.9">1</text>
<text x="70" y="102.9">5</text>
<text x="81.4" y="102.9">6</text>
<text x="86.5" y="102.9">9</text>
<text x="97.9" y="102.9">8</text>
<text x="127.8" y="106.7">1</text>
<text x="169.1" y="103.4">2</text>
<text x="177.3" y="103.4">1</text>
<text x="127.3" y="109.2">19</text>
<text x="33.2" y="115.6">3</text>
<text x="44.6" y="115.6">4</text>
<text x="69.5" y="115.6">11</text>
<text x="80.9" y="115.6">10</text>
<text x="138.2" y="115.5" transform="rotate(-90 138.2 115.5)">10</text>
<text x="10.3" y="135.9">C</text>
<text x="127.8" y="135.9">2</text>
<text x="138.2" y="132" transform="rotate(-90 138.2 132)">20</text>
<text x="147.6" y="135.9">18</text>
<text x="154.4" y="135.9">1</text>
<text x="161.6" y="135.9">16</text>
<text x="169.1" y="137.7">9</text>
<text x="260.1" y="134.6" transform="rotate(-90 260.1 134.6)">14</text>
<text x="285.3" y="135.9">C</text>
<text x="38.9" y="142.2">2</text>
<text x="49.3" y="138.4" transform="rotate(-90 49.3 138.4)">20</text>
<text x="58.7" y="142.2">18</text>
<text x="77" y="139.7">1</text>
<text x="77" y="142.2">2</text>
<text x="85.4" y="142.2">19</text>
<text x="85.4" y="139.7">20</text>
<text x="127.8" y="138.4">3</text>
<text x="127.8" y="141">4</text>
<text x="127.8" y="143.5">5</text>
<text x="147.6" y="143.5">15</text>
<text x="147.6" y="141">16</text>
<text x="147.6" y="138.4">17</text>
<text x="154.4" y="138.4">2</text>
<text x="154.4" y="141">3</text>
<text x="154.4" y="143.5">4</text>
<text x="161.6" y="143.5">13</text>
<text x="161.6" y="141">14</text>
<text x="161.6" y="138.4">15</text>
<text x="169.1" y="142.7">7</text>
<text x="169.1" y="140.2">8</text>
<text x="38.9" y="144.8">3</text>
<text x="38.9" y="147.3">4</text>
<text x="38.9" y="149.9">5</text>
<text x="58.7" y="149.9">15</text>
<text x="58.7" y="147.3">16</text>
<text x="58.7" y="144.8">17</text>
<text x="77" y="144.8">3</text>
<text x="77" y="147.3">4</text>
<text x="77" y="149.9">5</text>
<text x="85.4" y="149.9">16</text>
<text x="85.4" y="147.3">17</text>
<text x="85.4" y="144.8">18</text>
<text x="127.8" y="146">6</text>
<text x="127.8" y="148.6">7</text>
<text x="147.6" y="148.6">13</text>
<text x="147.6" y="146">14</text>
<text x="154.4" y="146">5</text>
<text x="154.4" y="148.6">6</text>
<text x="161.6" y="148.6">11</text>
<text x="161.6" y="146">12</text>
<text x="169.1" y="147.8">5</text>
<text x="169.1" y="145.3">6</text>
<text x="38.9" y="152.4">6</text>
<text x="38.9" y="154.9">7</text>
<text x="58.7" y="154.9">13</text>
<text x="58.7" y="152.4">14</text>
<text x="77" y="152.4">6</text>
<text x="77" y="154.9">7</text>
<text x="85.4" y="154.9">14</text>
<text x="85.4" y="152.4">15</text>
<text x="127.8" y="151.1">8</text>
<text x="127.8" y="153.7">9</text>
<text x="147.6" y="153.7">11</text>
<text x="147.6" y="151.1">12</text>
<text x="154.4" y="151.1">7</text>
<text x="154.4" y="153.7">8</text>
<text x="161.6" y="151.1">10</text>
<text x="162.1" y="153.7">9</text>
<text x="169.1" y="155.4">2</text>
<text x="169.1" y="152.9">3</text>
<text x="169.1" y="150.4">4</text>
<text x="177.3" y="155.4">1</text>
<text x="260.1" y="154.4" transform="rotate(-90 260.1 154.4)">7</text>
<text x="38.9" y="157.5">8</text>
<text x="38.9" y="160">9</text>
<text x="58.7" y="160">11</text>
<text x="58.7" y="157.5">12</text>
<text x="77" y="157.5">8</text>
<text x="77" y="160">9</text>
<text x="85.4" y="160">12</text>
<text x="85.4" y="157.5">13</text>
<text x="127.3" y="161.3">19</text>
<text x="127.8" y="158.7">1</text>
<text x="225.7" y="156.2">13</text>
<text x="237.1" y="156.2">12</text>
<text x="38.4" y="167.6">19</text>
<text x="38.9" y="165.1">1</text>
<text x="85.4" y="162.6">11</text>
<text x="138.2" y="167.6" transform="rotate(-90 138.2 167.6)">10</text>
<text x="49.3" y="174" transform="rotate(-90 49.3 174)">10</text>
<text x="10.3" y="185.9">D</text>
<text x="285.3" y="185.9">D</text>
<text x="35" y="199.9">1</text>
<text x="85" y="199.9">2</text>
<text x="135" y="199.9">3</text>
<text x="185" y="199.9">4</text>
<text x="235" y="199.9">5</text>
<text x="285" y="199.9">6</text>
</g>
<g font-size="1.8" fill="#008484">
<text x="136.9" y="19.3">VCC</text>
<text x="228.4" y="20.6">VCC</text>
<text x="131.1" y="27.6">U21</text>
<text x="141.6" y="27.6">74HC541</text>
<text x="155.9" y="27.7">Yellow</text>
<text x="156.3" y="25.4">BAR2</text>
<text x="172.2" y="25.6">RN1</text>
<text x="173" y="28">1k</text>
<text x="232.2" y="25">U24</text>
<text x="232.6" y="27.6">74HC541</text>
<text x="247.6" y="29">Green</text>
<text x="247.8" y="26.7">BAR5</text>
<text x="263.7" y="26.9">RN4</text>
<text x="263.7" y="29.2">3.3k</text>
<text x="131.8" y="31.4">A0</text>
<text x="131.8" y="33.9">A1</text>
<text x="139.1" y="32.9" transform="rotate(-90 139.1 32.9)">VCC</text>
<text x="142.9" y="33.9">Y1</text>
<text x="142.9" y="31.4">Y0</text>
<text x="223.3" y="32.6">A0</text>
<text x="223.3" y="35.2">A1</text>
<text x="230.5" y="34.2" transform="rotate(-90 230.5 34.2)">VCC</text>
<text x="234.3" y="35.2">Y1</text>
<text x="234.3" y="32.6">Y0</text>
<text x="131.8" y="36.4">A2</text>
<text x="131.8" y="39">A3</text>
<text x="131.8" y="41.5">A4</text>
<text x="142.9" y="41.5">Y4</text>
<text x="142.9" y="39">Y3</text>
<text x="142.9" y="36.4">Y2</text>
<text x="223.3" y="37.7">A2</text>
<text x="223.3" y="40.3">A3</text>
<text x="234.3" y="40.3">Y3</text>
<text x="234.3" y="37.7">Y2</text>
<text x="131.8" y="44.1">A5</text>
<text x="131.8" y="46.6">A6</text>
<text x="142.9" y="46.6">Y6</text>
<text x="142.9" y="44.1">Y5</text>
<text x="223.3" y="42.8">A4</text>
<text x="223.3" y="45.3">A5</text>
<text x="223.3" y="47.9">A6</text>
<text x="234.3" y="47.9">Y6</text>
<text x="234.3" y="45.3">Y5</text>
<text x="234.3" y="42.8">Y4</text>
<text x="131.8" y="49.1">A7</text>
<text x="142.9" y="49.1">Y7</text>
<text x="223.3" y="50.4">A7</text>
<text x="234.3" y="50.4">Y7</text>
<text x="131.8" y="54.2">G1</text>
<text x="131.8" y="56.8">G2</text>
<text x="139.1" y="57.7" transform="rotate(-90 139.1 57.7)">GND</text>
<text x="178.5" y="54.8">GND</text>
<text x="223.3" y="55.5">G1</text>
<text x="223.3" y="58">G2</text>
<text x="230.5" y="58.9" transform="rotate(-90 230.5 58.9)">GND</text>
<text x="269.9" y="56.1">GND</text>
<text x="122.6" y="63.7">GND</text>
<text x="214.1" y="65">GND</text>
<text x="136.6" y="68.8">GND</text>
<text x="228" y="70">GND</text>
<text x="136.9" y="72.7">VCC</text>
<text x="140.8" y="77.1">U22</text>
<text x="141.1" y="79.6">74HC541</text>
<text x="155.9" y="81">Yellow</text>
<text x="156.3" y="78.7">BAR3</text>
<text x="172.2" y="79">RN2</text>
<text x="173" y="81.3">1k</text>
<text x="131.8" y="84.7">A0</text>
<text x="131.8" y="87.2">A1</text>
<text x="131.8" y="89.8">A2</text>
<text x="139.1" y="86.3" transform="rotate(-90 139.1 86.3)">VCC</text>
<text x="142.9" y="89.8">Y2</text>
<text x="142.9" y="87.2">Y1</text>
<text x="142.9" y="84.7">Y0</text>
<text x="37.1" y="95.7">U19A</text>
<text x="73.9" y="95.7">U19C</text>
<text x="90.4" y="95.7">U19D</text>
<text x="131.8" y="92.3">A3</text>
<text x="131.8" y="94.9">A4</text>
<text x="142.9" y="94.9">Y4</text>
<text x="142.9" y="92.3">Y3</text>
<text x="36.1" y="98">74HC04</text>
<text x="73" y="98">74HC04</text>
<text x="89.5" y="98">74HC04</text>
<text x="131.8" y="97.4">A5</text>
<text x="131.8" y="99.9">A6</text>
<text x="142.9" y="99.9">Y6</text>
<text x="142.9" y="97.4">Y5</text>
<text x="131.8" y="107.6">G1</text>
<text x="131.8" y="102.5">A7</text>
<text x="142.9" y="102.5">Y7</text>
<text x="36.1" y="110.7">74HC04</text>
<text x="37.1" y="108.4">U19B</text>
<text x="73" y="110.7">74HC04</text>
<text x="74" y="108.4">U19E</text>
<text x="131.8" y="110.1">G2</text>
<text x="139.1" y="111" transform="rotate(-90 139.1 111)">GND</text>
<text x="178.5" y="108.1">GND</text>
<text x="210.6" y="108.2">VCC</text>
<text x="122.6" y="117">GND</text>
<text x="214.6" y="114">C27</text>
<text x="214.7" y="116.3">10u</text>
<text x="224.9" y="114">C28</text>
<text x="225" y="116.3">100n</text>
<text x="235" y="114">C29</text>
<text x="235.2" y="116.3">100n</text>
<text x="245.2" y="114">C30</text>
<text x="245.4" y="116.3">100n</text>
<text x="255.4" y="114">C31</text>
<text x="255.5" y="116.3">100n</text>
<text x="265.5" y="114">C32</text>
<text x="265.7" y="116.3">100n</text>
<text x="274.4" y="114">C33</text>
<text x="274.6" y="116.3">100n</text>
<text x="136.6" y="122.1">GND</text>
<text x="136.9" y="124.8">VCC</text>
<text x="210.3" y="122.1">GND</text>
<text x="48" y="131.1">VCC</text>
<text x="140.8" y="129.2">U23</text>
<text x="141.1" y="131.7">74HC541</text>
<text x="156.3" y="130.8">BAR4</text>
<text x="172.2" y="131.1">RN3</text>
<text x="258.9" y="126">VCC</text>
<text x="73.4" y="135.5">LED-Array-10-BGYR</text>
<text x="79.5" y="133">BAR1</text>
<text x="131.8" y="136.8">A0</text>
<text x="142.9" y="136.8">Y0</text>
<text x="155.9" y="133.1">Yellow</text>
<text x="173" y="133.4">1k</text>
<text x="42.2" y="139.3">U20</text>
<text x="42.9" y="143.1">A0</text>
<text x="51.5" y="139.3">74HC540</text>
<text x="54" y="143.1">Y0</text>
<text x="97.3" y="143.1">6.8k R21</text>
<text x="97.3" y="140.6">3.3k R20</text>
<text x="131.8" y="139.3">A1</text>
<text x="131.8" y="141.9">A2</text>
<text x="139.1" y="138.3" transform="rotate(-90 139.1 138.3)">VCC</text>
<text x="142.9" y="141.9">Y2</text>
<text x="142.9" y="139.3">Y1</text>
<text x="261" y="140.4" transform="rotate(-90 261 140.4)">VCC</text>
<text x="266.5" y="143.2">U19G</text>
<text x="42.9" y="145.7">A1</text>
<text x="42.9" y="148.2">A2</text>
<text x="50.2" y="144.7" transform="rotate(-90 50.2 144.7)">VCC</text>
<text x="54" y="148.2">Y2</text>
<text x="54" y="145.7">Y1</text>
<text x="97.3" y="148.2">6.8k R23</text>
<text x="97.3" y="145.7">6.8k R22</text>
<text x="131.8" y="144.4">A3</text>
<text x="131.8" y="146.9">A4</text>
<text x="131.8" y="149.5">A5</text>
<text x="142.9" y="149.5">Y5</text>
<text x="142.9" y="146.9">Y4</text>
<text x="142.9" y="144.4">Y3</text>
<text x="230.2" y="149">U19F</text>
<text x="266.7" y="145.5">74HC04</text>
<text x="42.9" y="150.7">A3</text>
<text x="42.9" y="153.3">A4</text>
<text x="42.9" y="155.8">A5</text>
<text x="54" y="155.8">Y5</text>
<text x="54" y="153.3">Y4</text>
<text x="54" y="150.7">Y3</text>
<text x="97.3" y="150.7">6.8k R24</text>
<text x="98.1" y="155.8">1k</text>
<text x="98.1" y="153.3">1k</text>
<text x="101.2" y="155.8">R26</text>
<text x="101.2" y="153.3">R25</text>
<text x="131.8" y="152">A6</text>
<text x="131.8" y="154.6">A7</text>
<text x="142.9" y="154.6">Y7</text>
<text x="142.9" y="152">Y6</text>
<text x="221.7" y="152">VCC</text>
<text x="229.2" y="151.4">74HC04</text>
<text x="261" y="150.9" transform="rotate(-90 261 150.9)">GND</text>
<text x="42.9" y="158.4">A6</text>
<text x="42.9" y="160.9">A7</text>
<text x="54" y="160.9">Y7</text>
<text x="54" y="158.4">Y6</text>
<text x="97.3" y="160.9">1.5k R28</text>
<text x="98.1" y="158.4">1k</text>
<text x="101.2" y="158.4">R27</text>
<text x="131.8" y="159.6">G1</text>
<text x="178.5" y="160.2">GND</text>
<text x="42.9" y="166">G1</text>
<text x="97.3" y="163.4">1.5k R29</text>
<text x="131.8" y="162.2">G2</text>
<text x="139.1" y="163.1" transform="rotate(-90 139.1 163.1)">GND</text>
<text x="258.5" y="162.8">GND</text>
<text x="42.9" y="168.5">G2</text>
<text x="50.2" y="169.4" transform="rotate(-90 50.2 169.4)">GND</text>
<text x="94.7" y="170.4">GND</text>
<text x="122.6" y="169.1">GND</text>
<text x="33.7" y="175.5">GND</text>
<text x="136.6" y="174.2">GND</text>
<text x="47.7" y="180.5">GND</text>
</g>
<g font-size="1.8" fill="#000084">
<text x="100.3" y="24.1">A[0..23]</text>
<text x="195.6" y="24.1">D[0..7]</text>
<text x="29.1" y="70.7">A[0..23]</text>
<text x="41.9" y="69.8">A[0..23]</text>
<text x="30.1" y="74.5">D[0..7]</text>
<text x="42.9" y="73.6">D[0..7]</text>
</g>
<g font-size="1.8" fill="#848400">
<text x="31.1" y="32.6">R~{W}</text>
<text x="30.5" y="36.4">SYNC</text>
<text x="33" y="40.3">VA</text>
<text x="29" y="47.9">RDY_IN</text>
<text x="30.9" y="44.1">~{IRQ}</text>
<text x="33" y="51.7">BE</text>
<text x="30.6" y="59.3">~{WAI}</text>
<text x="30.8" y="55.5">~{NMI}</text>
<text x="34.3" y="63.1">E</text>
<text x="30.5" y="66.9">~{RST}</text>
</g>
<g font-size="1.8">
<text x="43.3" y="35.5">SYNC</text>
<text x="43.9" y="31.7">R~{W}</text>
<text x="118.1" y="30.5">A23</text>
<text x="118.1" y="33">A22</text>
<text x="118.1" y="35.5">A21</text>
<text x="212.4" y="34.3">D6</text>
<text x="212.4" y="31.7">D7</text>
<text x="45.8" y="39.4">VA</text>
<text x="118.1" y="40.6">A19</text>
<text x="118.1" y="38.1">A20</text>
<text x="212.4" y="39.4">D4</text>
<text x="212.4" y="41.9">D3</text>
<text x="212.4" y="36.8">D5</text>
<text x="41.8" y="47">RDY_IN</text>
<text x="43.7" y="43.2">~{IRQ}</text>
<text x="118.1" y="45.7">A17</text>
<text x="118.1" y="43.2">A18</text>
<text x="212.4" y="44.4">D2</text>
<text x="212.4" y="47">D1</text>
<text x="45.8" y="50.8">BE</text>
<text x="118.1" y="48.2">A16</text>
<text x="212.4" y="49.5">D0</text>
<text x="43.4" y="58.4">~{WAI}</text>
<text x="43.6" y="54.6">~{NMI}</text>
<text x="47.1" y="62.2">E</text>
<text x="43.3" y="66">~{RST}</text>
<text x="120.6" y="83.8">A15</text>
<text x="120.6" y="88.9">A13</text>
<text x="120.6" y="86.3">A14</text>
<text x="120.6" y="94">A11</text>
<text x="120.6" y="91.4">A12</text>
<text x="120.6" y="96.5">A10</text>
<text x="120.6" y="99">A9</text>
<text x="120.6" y="101.6">A8</text>
<text x="26.7" y="102.9">SYNC</text>
<text x="44.6" y="102.9">2~{SYNC}</text>
<text x="64.8" y="102.9">E</text>
<text x="100.9" y="102.9">E_BUF</text>
<text x="26.7" y="115.6">VA</text>
<text x="48.2" y="115.6">~{VA}</text>
<text x="64.8" y="115.6">~{RST}</text>
<text x="84.6" y="115.6">RST_BUF</text>
<text x="120.6" y="135.9">A7</text>
<text x="29.2" y="142.2">R~{W}</text>
<text x="67.3" y="142.2">E_BUF</text>
<text x="120.6" y="141">A5</text>
<text x="120.6" y="138.4">A6</text>
<text x="120.6" y="143.5">A4</text>
<text x="29.2" y="144.8">~{SYNC}</text>
<text x="29.2" y="147.3">~{VA}</text>
<text x="29.2" y="149.8">~{IRQ}</text>
<text x="120.6" y="146">A3</text>
<text x="120.6" y="148.6">A2</text>
<text x="29.2" y="152.4">RDY_IN</text>
<text x="29.2" y="154.9">BE</text>
<text x="120.6" y="151.1">A1</text>
<text x="120.6" y="153.7">A0</text>
<text x="29.2" y="157.5">~{NMI}</text>
<text x="29.2" y="160">~{WAI}</text>
<text x="67.3" y="162.5">RST_BUF 10</text>
</g>
<g font-size="1.3" fill="#840000">
<text x="82.7" y="142.3">G</text>
<text x="82.7" y="139.8">B</text>
<text x="82.7" y="149.9">G</text>
<text x="82.7" y="147.4">G</text>
<text x="82.7" y="144.8">G</text>
<text x="82.8" y="155">Y</text>
<text x="82.8" y="152.5">Y</text>
<text x="82.7" y="160.1">R</text>
<text x="82.8" y="157.5">Y</text>
<text x="82.7" y="162.6">R</text>
</g>
</svg>
